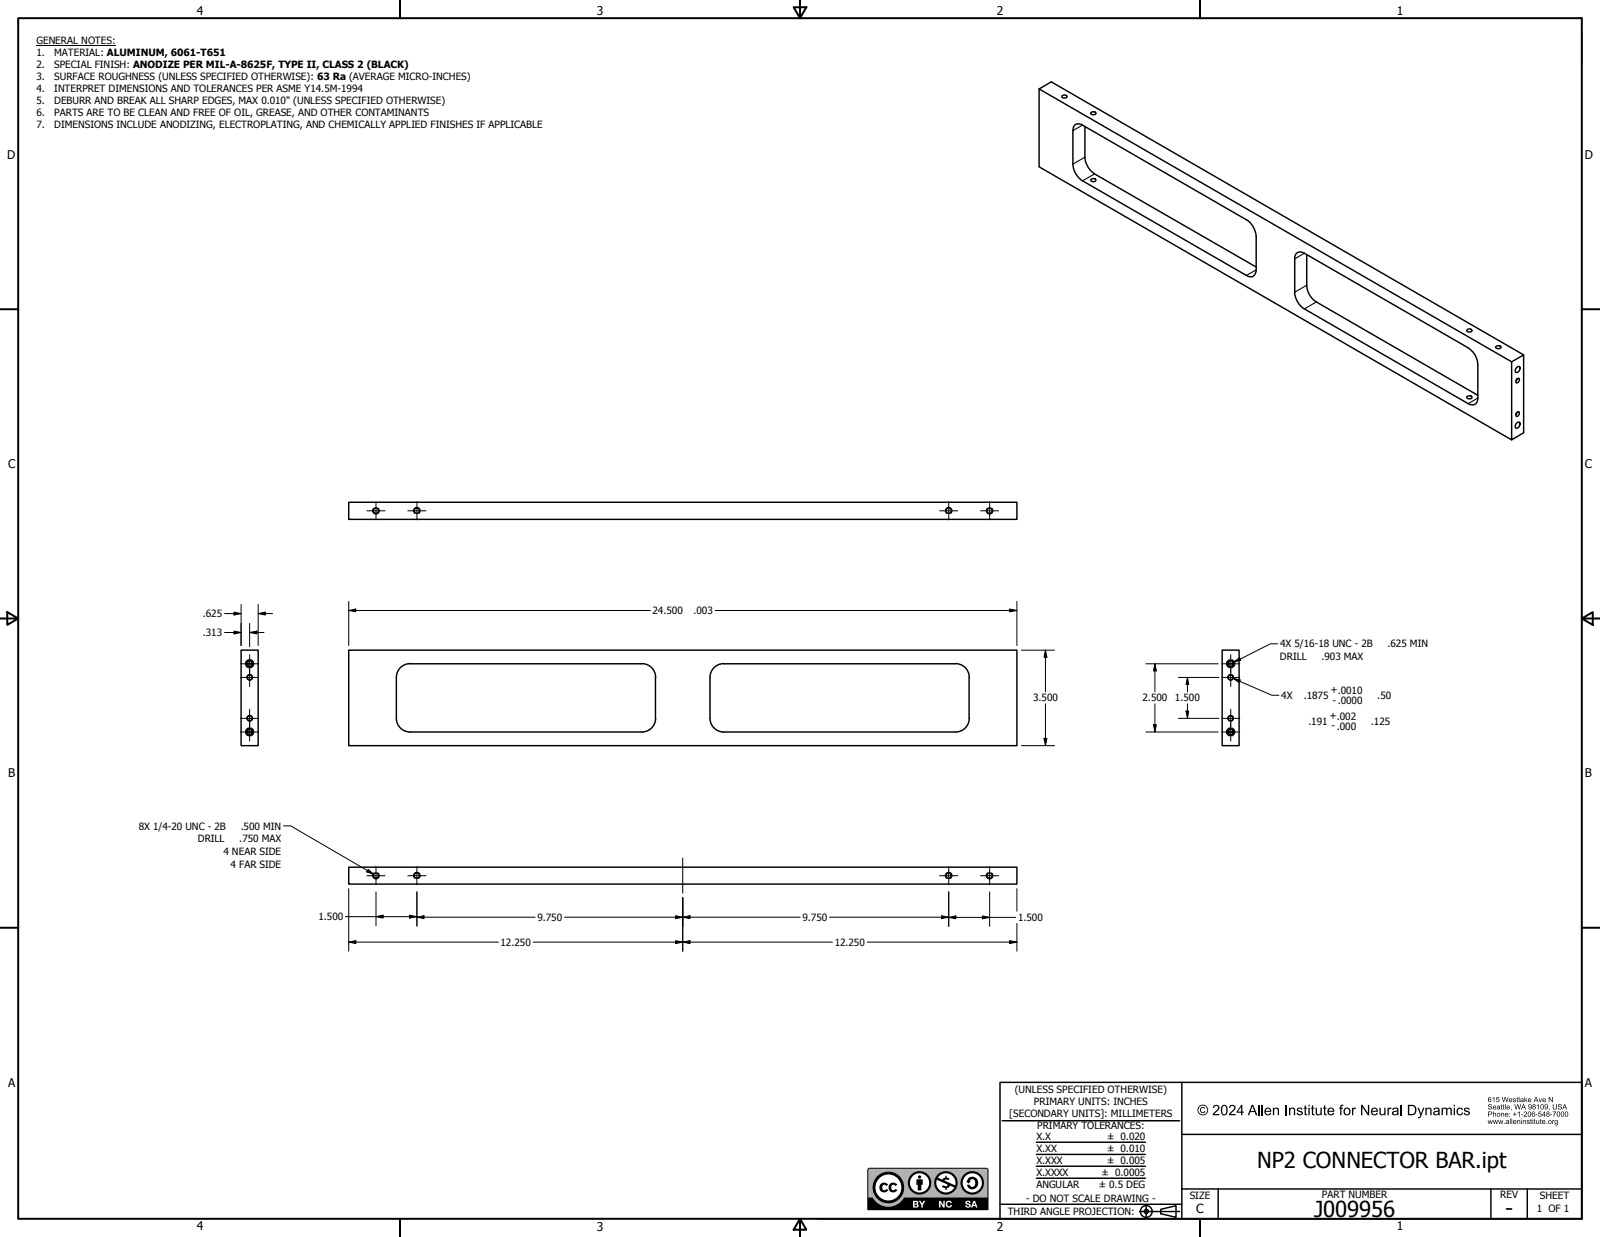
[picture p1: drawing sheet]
<svg xmlns="http://www.w3.org/2000/svg" width="559mm" height="432mm" viewBox="0 0 559 432" stroke-linecap="round" stroke-linejoin="round" font-family="sans-serif">
<!-- layer: Layer 1 -->
<g fill="none" stroke="#000" stroke-width=".51">
<path d="M362.9 31.1l165 95.2M370.9 33.5a.94 .94 0 0 1 1-.4 .94 .94 0 0 1 .7 .8 .94 .94 0 0 1-1 .4 .94 .94 0 0 1-.7-.8zM381 39.3a.97 .97 0 0 1 1-.3 .97 .97 0 0 1 .7 .8 .97 .97 0 0 1-1 .3 .97 .97 0 0 1-.7-.8zM375.5 43.6l.9-.4 1.1 .2 57.8 33.3a7.3 7.3 0 0 1 3.4 5.9v11.6a2.08 2.08 0 0 1-1 2.2 2.08 2.08 0 0 1-2.4-.3l-57.2-33a7.5 7.5 0 0 1-3.4-5.8v-11.7l.2-1.2zM378.9 44.1v10.8a7.9 7.9 0 0 0 3.4 5.8l56.4 32.5M381 62.7a.94 .94 0 0 1 1-.4 .94 .94 0 0 1 .7 .8 .94 .94 0 0 1-1 .4 .94 .94 0 0 1-.7-.8zM452.9 88.3l.5-.2a2.3 2.3 0 0 1 2.1 .3l57.3 33a7.5 7.5 0 0 1 3.3 5.9v11.6a2.06 2.06 0 0 1-1 2.2 2.06 2.06 0 0 1-2.3-.2l-57.3-33.1a7.5 7.5 0 0 1-3.3-5.8v-12.3zM456.4 88.9v10.7a7.2 7.2 0 0 0 3.3 5.8l56.4 32.6M512.3 115.2a.93 .93 0 0 1 1-.4 .93 .93 0 0 1 .7 .8 .94 .94 0 0 1-1 .4 .94 .94 0 0 1-.7-.8zM512.3 138.5a.93 .93 0 0 1 1-.4 .93 .93 0 0 1 .7 .8 .94 .94 0 0 1-1 .4 .94 .94 0 0 1-.7-.8zM522.4 121a1.01 1.01 0 0 1 1-.4 1.01 1.01 0 0 1 .8 .8 1.01 1.01 0 0 1-1 .4 1.01 1.01 0 0 1-.8-.8zM529.8 132.3l-.3 .6z"/>
<path d="M529.8 132.3l.5-.3a.85 .85 0 0 1 .2 1.1 .85 .85 0 0 1-1 .4zM529.9 128.1l.6-.2a1.28 1.28 0 0 1 .1 1.4 1.28 1.28 0 0 1-1.2 .7l-.2-.9zM532.1 123.9l-4.2 2.4v27.2l4.2-2.4v-27.2l-164.9-95.3-4.3 2.5v27.1l165 95.3M529.8 144l-.3 .6zM529.8 144l.5-.3a.85 .85 0 0 1 .2 1.1 .85 .85 0 0 1-1 .4zM529.9 147.5l.6-.2a1.28 1.28 0 0 1 .1 1.4 1.28 1.28 0 0 1-1.2 .7l-.2-.9zM121.8 175.3h233.4v6h-233.4zM84.2 226.9h6v33.4h-6zM86.3 231.7h1.8M87.1 230.5a1.49 1.49 0 0 0 0 2.4M87.3 230.5a1.49 1.49 0 0 1 0 2.4M121.8 226.9h233.4v33.4h-233.4z"/>
<path d="M143.2 231.7h81M143.2 231.6a4.8 4.8 0 0 0-4.8 4.8v14.4a4.8 4.8 0 0 0 4.8 4.7h81M224.2 231.6a4.8 4.8 0 0 1 4.8 4.8M228.9 236.5v14.3M252.7 231.7h81M252.8 231.6a4.8 4.8 0 0 0-4.8 4.9v14.2a4.8 4.8 0 0 0 4.7 4.8h81a4.8 4.8 0 0 0 4.8-4.8M333.7 231.6a4.8 4.8 0 0 1 4.8 4.8M338.5 236.5v14.3M426.8 226.9h6v33.4h-6zM428.9 231.7h1.8M429.6 230.5a1.61 1.61 0 0 0 0 2.4M430 230.5a1.49 1.49 0 0 1 0 2.4"/>
<path d="M86.3 255.5h1.8M87.1 254.3a1.49 1.49 0 0 0 0 2.4M87.3 254.3a1.49 1.49 0 0 1 0 2.4M229 250.7a4.8 4.8 0 0 1-4.8 4.8M428.9 255.5h1.8M429.6 254.3a1.61 1.61 0 0 0 0 2.4M430 254.3a1.49 1.49 0 0 1 0 2.4M121.8 302.7h233.4v5.9h-233.4zM412.7 377.8v47.6M350 391.2h62M361.9 398.7h38.1M412.7 396h139.7"/>
<path d="M361.9 403h38.1M361.9 411.3h38.1M361.9 407.1h38.1M412.7 415h139.7M425.4 415v10.4M520.7 415v10.4M533.4 415v10.4M285.7 425.4h266.7v-47.6h-203.2v47.6M349.2 420.4h63.5M398 422.9h14M400.3 420.6v4.6M405.4 422.1l5.3-1.2v4l-5.3-1.2z"/>
<circle cx="131.3" cy="178.3" r=".92"/>
<circle cx="145.6" cy="178.3" r=".92"/>
<circle cx="331.3" cy="178.3" r=".92"/>
<circle cx="345.6" cy="178.3" r=".92"/>
<circle cx="87.2" cy="236.4" r=".92"/>
<circle cx="87.2" cy="231.7" r="1.17"/>
<circle cx="429.8" cy="231.7" r="1.17"/>
<circle cx="429.8" cy="236.4" r=".92"/>
<circle cx="87.2" cy="250.7" r=".92"/>
<circle cx="87.2" cy="255.5" r="1.17"/>
<circle cx="429.8" cy="255.5" r="1.17"/>
<circle cx="429.8" cy="250.7" r=".92"/>
<circle cx="131.3" cy="305.7" r=".92"/>
<circle cx="145.6" cy="305.7" r=".92"/>
<circle cx="331.3" cy="305.7" r=".92"/>
<circle cx="345.6" cy="305.7" r=".92"/>
<circle cx="400.3" cy="422.9" r="2.06"/>
<circle cx="400.3" cy="422.9" r=".73"/>
</g>
<g fill="none" stroke="#000" stroke-width=".35">
<path d="M12.7 15.9h27.7M552.4 11.5v10.3M128.1 178.3h6.4M130.6 177.4a1.16 1.16 0 0 0-.1 1.7 1.16 1.16 0 0 0 1.7 0 1.16 1.16 0 0 0-.2-1.7M131.3 175.1v6.4M142.4 178.3h6.4M144.9 179.3a1.19 1.19 0 0 1-.2-1.8 1.19 1.19 0 0 1 1.8 0 1.19 1.19 0 0 1-.2 1.8M145.6 175.1v6.4M328.2 178.3h6.3M330.6 179.3a1.19 1.19 0 0 1-.1-1.8 1.19 1.19 0 0 1 1.7 0 1.19 1.19 0 0 1-.2 1.8M331.3 175.1v6.4M342.5 178.3h6.3"/>
<path d="M344.9 177.4a1.16 1.16 0 0 0-.1 1.7 1.16 1.16 0 0 0 1.7 0 1.16 1.16 0 0 0-.2-1.7M345.6 175.1v6.4M78.4 214.2h5.8M81.7 213.7l2.5 .5-2.5 .5zM84.2 211v14.4M87.2 217.6v8.1M90.2 214.2l2.4-.5v1zM90.2 214.2h5M90.2 211v14.4M121.8 209.9v15.5M121.8 213.1l2.5-.5v1zM121.8 213.1h105.3"/>
<path d="M249.8 213.1h105.4M352.6 212.6l2.6 .5-2.6 .5zM355.2 209.9v15.5M78.4 220.8h5.8M81.7 220.3l2.5 .5-2.5 .5zM84 231.7h6.4M84 236.5h6.4M86.7 230.3a1.51 1.51 0 0 0-1 1.4 1.51 1.51 0 0 0 1 1.4M87.2 220.8l2.5-.5v1zM87.2 220.8h5M87.2 228.5v6.4M87.2 233.3v6.3"/>
<path d="M87.6 230.3a1.49 1.49 0 0 1 1.1 1.4 1.49 1.49 0 0 1-1.1 1.4M356.7 226.9h11.6M365.1 226.9l.5 2.5h-1zM365.1 226.9v14.6M400.2 231.7h25.2M403.4 231.7v9.8M403.4 231.7l.5 2.5h-1.1zM411.5 236.5h14.2M414.7 236.5v5M414.7 236.5l.5 2.5h-1zM426.7 236.5h6.3M426.7 231.7h6.3"/>
<path d="M429.3 230.3a1.51 1.51 0 0 0-1 1.4 1.51 1.51 0 0 0 1 1.4M429.8 233.3v6.3M429.8 228.5v6.4M430.3 230.3a1.51 1.51 0 0 1 1 1.4 1.51 1.51 0 0 1-1 1.4M430.7 236.8l13.5 5.9h2.5M430.7 236.8l2.4 .6-.3 .9zM430.8 231.1l2.1-1.5 .4 .9zM446.3 224.7h-2.6l-12.9 6.4M84 255.5h6.4M84 250.8h6.4M86.7 254.1a1.51 1.51 0 0 0-1 1.4 1.51 1.51 0 0 0 1 1.4M87.2 252.3v6.4"/>
<path d="M87.2 247.6v6.3M87.6 254.1a1.49 1.49 0 0 1 1.1 1.4 1.49 1.49 0 0 1-1.1 1.4M364.6 257.7h1l-.5 2.6zM365.1 245.7v14.6M400.2 255.5h25.2M402.8 253h1.1l-.5 2.5zM403.4 245.7v9.8M411.5 250.8h14.2M414.2 248.2h1l-.5 2.6zM414.7 245.7v5.1M426.7 250.8h6.3M426.7 255.5h6.3"/>
<path d="M429.3 254.1a1.51 1.51 0 0 0-1 1.4 1.51 1.51 0 0 0 1 1.4M429.8 247.6v6.3M429.8 252.3v6.4M430.3 254.1a1.51 1.51 0 0 1 1 1.4 1.51 1.51 0 0 1-1 1.4M356.7 260.3h11.6M99.1 288.3h2.4l29 16.9M238.4 299.5v12.3M120.6 320h25M121.8 310.2v21.8M128.1 305.7h6.4M128.6 303.5l1.9 1.7-2.4-.8zM131.3 302.5v6.4"/>
<path d="M131.3 311.3v11.9M131.3 320l2.5-.5v1zM132 304.7a1.19 1.19 0 0 1 .2 1.7 1.19 1.19 0 0 1-1.8 0 1.19 1.19 0 0 1 .2-1.7M142.4 305.7h6.4M143.1 319.5l2.5 .5-2.5 .5zM144.9 306.6a1.19 1.19 0 0 1-.2-1.7 1.19 1.19 0 0 1 1.8 0 1.19 1.19 0 0 1-.2 1.7M145.6 302.5v6.4M145.6 311.3v12M236 319.7l2.4 .5-2.4 .5zM238.4 313.4v18.6M328.2 305.7h6.3M328.8 319.7l2.5 .5-2.5 .5z"/>
<path d="M330.6 306.6a1.19 1.19 0 0 1-.1-1.7 1.19 1.19 0 0 1 1.7 0 1.19 1.19 0 0 1-.2 1.7M331.3 302.5v6.4M331.3 311.3v12.1M342.5 305.7h6.3M343.1 319.7l2.5 .5-2.5 .5zM345.6 302.5v6.4M345.6 311.3v12.1M346.3 304.7a1.19 1.19 0 0 1 .2 1.7 1.19 1.19 0 0 1-1.8 0 1.19 1.19 0 0 1 .2-1.7M355.2 310.2v7.9M121.8 328.9l2.5-.5v1zM121.8 328.9h52.3M145.6 320.2l2.5-.5v1z"/>
<path d="M145.6 320.2h41.3M186.2 328.9h104.5M197.2 320.2h82.3M236 328.4l2.4 .5-2.4 .5zM238.4 328.9l2.6-.5v1zM238.4 320.2l2.6-.5v1zM289.8 320.2h41.5M302.9 328.9h52.3M331.3 320.2l2.5-.5v1zM331.3 320.2h23.4M352.6 328.4l2.6 .5-2.6 .5zM355.2 322.3v9.7"/>
</g>
<path d="M378.1 43.7l-3.4 1.9M378.9 54.9l-4.2 2.4M382.3 60.7l-4.2 2.4M438.7 94.2l-3.4 1.9M455.5 88.4l-3.3 2M456.4 99.6l-4.2 2.4M459.7 105.4l-4.2 2.4M516.1 138.9l-3.3 2" fill="none" stroke="#000" stroke-width=".38"/>
<g fill="none" stroke="#000" stroke-width=".7">
<path d="M139.7 0v6.3M279.4 0v6.3M419.1 0v6.3M6.4 6.3h546v419.1h-546zM277.2 2.5h4.4l-2.2 3.8zM0 107.9h6.3M552.4 107.9h6.4M0 215.9h6.3M2.5 213.7l3.8 2.2-3.8 2.2zM552.4 215.9h6.4M552.5 215.9l3.8-2.2v4.4zM0 323.8h6.3"/>
<path d="M552.4 323.8h6.4M139.7 425.4v6.4M279.4 425.4v6.4M279.4 425.4l2.2 3.9h-4.4zM419.1 425.4v6.4"/>
</g>
<g fill="#000">
<path d="M81.7 213.7l2.5 .5-2.5 .5z" fill-rule="evenodd"/>
<path d="M90.2 214.2l2.4-.5v1z" fill-rule="evenodd"/>
<path d="M121.8 213.1l2.5-.5v1z" fill-rule="evenodd"/>
<path d="M352.6 212.6l2.6 .5-2.6 .5z" fill-rule="evenodd"/>
<path d="M81.7 220.3l2.5 .5-2.5 .5z" fill-rule="evenodd"/>
<path d="M87.2 220.8l2.5-.5v1z" fill-rule="evenodd"/>
<path d="M365.1 226.9l.5 2.5h-1z" fill-rule="evenodd"/>
<path d="M403.4 231.7l.5 2.5h-1.1z" fill-rule="evenodd"/>
<path d="M414.7 236.5l.5 2.5h-1z" fill-rule="evenodd"/>
<path d="M430.8 231.1l2.1-1.5 .4 .9z" fill-rule="evenodd"/>
<path d="M430.7 236.8l2.4 .6-.3 .9z" fill-rule="evenodd"/>
<path d="M364.6 257.7h1l-.5 2.6z" fill-rule="evenodd"/>
<path d="M402.8 253h1.1l-.5 2.5z" fill-rule="evenodd"/>
<path d="M414.2 248.2h1l-.5 2.6z" fill-rule="evenodd"/>
<path d="M128.6 303.5l1.9 1.7-2.4-.8z" fill-rule="evenodd"/>
<path d="M131.3 320l2.5-.5v1z" fill-rule="evenodd"/>
<path d="M145.6 320.2l2.5-.5v1z" fill-rule="evenodd"/>
<path d="M238.4 320.2l2.6-.5v1z" fill-rule="evenodd"/>
<path d="M331.3 320.2l2.5-.5v1z" fill-rule="evenodd"/>
<path d="M121.8 328.9l2.5-.5v1z" fill-rule="evenodd"/>
<path d="M143.1 319.5l2.5 .5-2.5 .5z" fill-rule="evenodd"/>
<path d="M236 328.4l2.4 .5-2.4 .5z" fill-rule="evenodd"/>
<path d="M236 319.7l2.4 .5-2.4 .5z" fill-rule="evenodd"/>
<path d="M238.4 328.9l2.6-.5v1z" fill-rule="evenodd"/>
<path d="M328.8 319.7l2.5 .5-2.5 .5z" fill-rule="evenodd"/>
<path d="M343.1 319.7l2.5 .5-2.5 .5z" fill-rule="evenodd"/>
<path d="M352.6 328.4l2.6 .5-2.6 .5z" fill-rule="evenodd"/>
</g>
<g fill="#000">
<path d="M423.9 385.9a1.19 1.19 0 0 1 1.9 .3 1.19 1.19 0 0 1-.7 1.7l-1 1h1.8v.4h-2.4l.2-.6 1-1a.91 .91 0 0 0 .7-.7 .91 .91 0 0 0-.5-1l-.7 .2-.2 .6-.4-.1zM429.6 385.9a1.19 1.19 0 0 1 1.8 .3 1.19 1.19 0 0 1-.6 1.7l-1 1h1.7v.4h-2.4l.3-.6 .9-1a.91 .91 0 0 0 .7-.7 .91 .91 0 0 0-.4-1l-.7 .2-.2 .6-.5-.1zM444.6 386.7h.4v.3a.94 .94 0 0 1 1.1-.4 .94 .94 0 0 1 .6 1.1v1.6h-.5v-1.6a.65 .65 0 0 0-.7-.7 .65 .65 0 0 0-.5 .9v1.4h-.4zM448.9 385.7h.5v3.6h-.5zM450.2 386.7h.4v.3a.94 .94 0 0 1 1.1-.4 .94 .94 0 0 1 .6 1.1v1.6h-.4v-1.6a.65 .65 0 0 0-.7-.7 .65 .65 0 0 0-.6 .9v1.4h-.4zM453.1 386.9l.6-.3a.99 .99 0 0 1 1.2 .7l-.4 .1a.52 .52 0 0 0-.6-.5 .52 .52 0 0 0-.4 .6l.2 .1a.98 .98 0 0 1 1 .3 .98 .98 0 0 1 .2 1l-.2 .3a1.19 1.19 0 0 1-1.9-.7l.5-.1a.58 .58 0 0 0 .6 .6 .58 .58 0 0 0 .5-.7l-.2-.1a.94 .94 0 0 1-1-.3 .94 .94 0 0 1-.1-1zM455.6 386l.5-.2v.9h.4v.3h-.4v1.6l.5 .7a.66 .66 0 0 1-.7-.1 .66 .66 0 0 1-.3-.7v-1.5h-.3v-.3h.3zM458.2 386l.4-.2v.9h.5v.3h-.5v1.6l.5 .7a.66 .66 0 0 1-.7-.1 .66 .66 0 0 1-.2-.7v-1.5h-.4v-.3h.4zM459.5 386.7h.4v1.4a.66 .66 0 0 0 .7 .9 .66 .66 0 0 0 .6-.9v-1.4h.4v2.6h-.4v-.4a.94 .94 0 0 1-1.1 .4 .94 .94 0 0 1-.6-1zM462.4 386l.4-.2v.9h.5v.3h-.5v1.6l.6 .7a.66 .66 0 0 1-.8-.1 .66 .66 0 0 1-.2-.7v-1.5h-.3v-.3h.3zM468.2 385.8l1-.1-.1 .3-.6 .2v.5h.5v.3h-.5v2.3h-.4v-2.3h-.4v-.3h.4zM472.2 386.7h.4v.4a.64 .64 0 0 1 1-.3l-.1 .4a.59 .59 0 0 0-.7 0 .59 .59 0 0 0-.2 .7v1.4h-.4z"/>
<path d="M475.3 385.7h.5l1.9 2.8v-2.8h.5v3.6h-.5l-1.9-2.9v2.9h-.5zM481.8 386.7h.4v1.4a.66 .66 0 0 0 .7 .9 .66 .66 0 0 0 .5-.9v-1.4h.5v2.6h-.4v-.4a.94 .94 0 0 1-1.1 .4 .94 .94 0 0 1-.6-1zM484.6 386.7h.4v.4a.64 .64 0 0 1 1-.3l-.1 .4a.59 .59 0 0 0-.7 0 .59 .59 0 0 0-.2 .7v1.4h-.4zM495.1 386.7h.4l.8 2.1 .7-2.1h.5l-1 2.6a.97 .97 0 0 1-1.2 1l-.1-.4h.5l.3-.6zM497.8 386.7h.4v.3a.94 .94 0 0 1 1.2-.4 .94 .94 0 0 1 .6 1.1v1.6h-.5v-1.6a.65 .65 0 0 0-.7-.7 .65 .65 0 0 0-.5 .9v1.4h-.5zM503.5 386.7h.4v.3l1-.4a.67 .67 0 0 0 1.1 0l.7 .1 .3 .3v2.3h-.4v-1.7a.58 .58 0 0 0-.6-.6 .58 .58 0 0 0-.5 .8v1.5h-.5v-1.7a.6 .6 0 0 0-.7-.6 .6 .6 0 0 0-.4 .9v1.4h-.4zM509.1 386.9a1.12 1.12 0 0 1 1.8 .5l-.4 .1a.72 .72 0 0 0-.9-.5 .72 .72 0 0 0-.4 1 .73 .73 0 0 0 .4 1 .73 .73 0 0 0 1-.7l.4 .1a1.25 1.25 0 0 1-1.8 .8 1.25 1.25 0 0 1-.4-2zM511.4 386.9l.6-.3a.99 .99 0 0 1 1.3 .7l-.5 .1a.52 .52 0 0 0-.5-.5 .52 .52 0 0 0-.5 .6l.3 .1a.98 .98 0 0 1 1 .3 .98 .98 0 0 1 .1 1l-.2 .3a1.19 1.19 0 0 1-1.8-.7l.4-.1a.58 .58 0 0 0 .7 .6 .58 .58 0 0 0 .5-.7l-.3-.1a.94 .94 0 0 1-1-.3 .94 .94 0 0 1-.1-1z"/>
<path d="M419.4 386.6l.2-.1a.94 .94 0 0 1 1.3 .5l-.2 .1a.66 .66 0 0 0-1-.1 .66 .66 0 0 0 0 1 .66 .66 0 0 0 1-.2l.3 .1a1.03 1.03 0 0 1-1.6 .4 1.03 1.03 0 0 1 0-1.7zM418.5 387.5a1.56 1.56 0 0 0 3.1 0 1.56 1.56 0 0 0-3.1 0zM418.2 387.5a1.87 1.87 0 0 1 3.7 0 1.87 1.87 0 0 1-3.7 0z"/>
<path d="M427.2 386.1l-.2 .4a1.83 1.83 0 0 0 .6 2.5 1.88 1.88 0 0 0 0-3zM426.9 385.9a1.29 1.29 0 0 1 1.5 .1 1.29 1.29 0 0 1 .3 1.5 1.3 1.3 0 0 1-1.1 1.9 1.3 1.3 0 0 1-1.2-1.9l.1-1z"/>
<path d="M433.5 386.4l-1.2 1.6h1.2zM433.5 385.7h.4v2.3h.5v.4h-.5v.9h-.4v-.9h-1.6v-.4z"/>
<path d="M437.4 386.1l-.6 1.7h1.2zM437.2 385.7h.5l1.5 3.6h-.6l-.4-1.1h-1.5l-.4 1.1h-.5z"/>
<path d="M442.3 387.2l-.2 .5h1.4a.73 .73 0 0 0-.4-.7 .73 .73 0 0 0-.8 .2zM441.9 387a1.23 1.23 0 0 1 1.5-.3 1.23 1.23 0 0 1 .6 1.4h-2a.77 .77 0 0 0 .6 .9 .77 .77 0 0 0 .9-.5h.5a1.33 1.33 0 0 1-2 .6 1.33 1.33 0 0 1-.1-2.1z"/>
<path d="M457 386.7h.4v2.6h-.4zM457 385.7h.4v.5h-.4z"/>
<path d="M464.3 387.2l-.2 .5h1.4a.73 .73 0 0 0-.4-.7 .73 .73 0 0 0-.8 .2zM463.9 387a1.23 1.23 0 0 1 1.5-.3 1.23 1.23 0 0 1 .6 1.4h-2a.77 .77 0 0 0 .6 .9 .77 .77 0 0 0 .9-.5h.5a1.33 1.33 0 0 1-2 .6 1.33 1.33 0 0 1-.1-2.1z"/>
<path d="M469.9 387.2a.94 .94 0 0 0-.2 1.3 .94 .94 0 0 0 1.3 .2 .94 .94 0 0 0 .2-1.3 .94 .94 0 0 0-1.3-.2zM469.6 386.9a1.3 1.3 0 0 1 2 .3 1.3 1.3 0 0 1-.6 1.9 1.3 1.3 0 0 1-1.8-.8l.1-1z"/>
<path d="M479.5 387.2l-.2 .5h1.5a.73 .73 0 0 0-.5-.7 .73 .73 0 0 0-.8 .2zM479.1 387a1.23 1.23 0 0 1 1.5-.3 1.23 1.23 0 0 1 .6 1.4h-1.9a.77 .77 0 0 0 .5 .9 .77 .77 0 0 0 1-.5h.4a1.33 1.33 0 0 1-2 .6 1.33 1.33 0 0 1-.1-2.1z"/>
<path d="M486.7 388.3a.64 .64 0 0 0 .8 .8 .64 .64 0 0 0 .5-1zM486.5 386.9l.7-.3a.9 .9 0 0 1 1.2 1l.2 1.7h-.5l-.1-.3a.9 .9 0 0 1-1.4 .3 .9 .9 0 0 1 0-1.4l1.2-.2a.57 .57 0 0 0-.3-.8 .57 .57 0 0 0-.8 .4l-.5 .1z"/>
<path d="M492.2 386.1v2.8h.8a1.39 1.39 0 0 0 1.2-1.4 1.39 1.39 0 0 0-1.3-1.4zM491.7 385.7h1.2a1.82 1.82 0 0 1 1.8 1.8 1.82 1.82 0 0 1-1.7 1.8h-1.3z"/>
<path d="M501.1 388.3a.64 .64 0 0 0 .7 .8 .64 .64 0 0 0 .5-1zM500.9 386.9l.7-.3a.9 .9 0 0 1 1.2 1l.1 1.7h-.4l-.1-.3a.9 .9 0 0 1-1.4 .3 .9 .9 0 0 1 0-1.4l1.1-.2a.57 .57 0 0 0-.3-.8 .57 .57 0 0 0-.7 .4l-.5 .1z"/>
<path d="M507.7 386.7h.5v2.6h-.5zM507.7 385.7h.5v.5h-.5z"/>
<path d="M540.9 382.9h.2l1 1.4v-1.4h.2v1.8h-.2l-1-1.4v1.4h-.2zM539 383.7l-.1 .2h.8l-.2-.3zM538.9 383.6a.61 .61 0 0 1 .7-.1 .61 .61 0 0 1 .3 .6h-1a.38 .38 0 0 0 .3 .5 .38 .38 0 0 0 .5-.3h.2a.66 .66 0 0 1-1 .3 .66 .66 0 0 1 0-1zM537.4 383.4h.2l.4 1.1 .3-1.1h.3l-.5 1.3h-.2zM536.4 383.1l-.2 .9h.6zM536.3 382.9h.3l.7 1.8h-.2l-.3-.5h-.7l-.2 .5h-.3zM534 383.7l-.1 .2h.7l-.2-.3zM533.8 383.6a.61 .61 0 0 1 .7-.1 .61 .61 0 0 1 .3 .6h-1a.38 .38 0 0 0 .3 .5 .38 .38 0 0 0 .5-.3h.2a.66 .66 0 0 1-1 .3 .66 .66 0 0 1 0-1zM532.4 382.9h.2v1l.9-.5-.5 .5 .5 .8h-.3l-.4-.6-.2 .6h-.2zM531.2 384.2v.3l.4 .1 .2-.5zM531.1 383.6l.9-.1 .1 1.2-.2-.1a.49 .49 0 0 1-.7 .2 .49 .49 0 0 1-.2-.7 .49 .49 0 0 1 .7-.2l.1-.3-.8 .2zM530.4 382.9h.3v1.8h-.3zM529.8 383.1l.2-.1v.4h.2l-.2 .2v.8l.3 .3-.5-.1zM528.5 383.5l.5-.1 .4 .2h-.6l-.1 .3a.54 .54 0 0 1 .8 .4 .54 .54 0 0 1-.6 .6 .54 .54 0 0 1-.5-.6l.5 .3 .3-.2-.7-.4zM527.3 383.7l-.1 .2h.8l-.2-.3zM527.2 383.6a.61 .61 0 0 1 .7-.1 .61 .61 0 0 1 .3 .6h-1a.38 .38 0 0 0 .3 .5 .38 .38 0 0 0 .5-.3h.2a.66 .66 0 0 1-1 .3 .66 .66 0 0 1 0-1zM524.5 382.9h.3l.3 1.6 .5-1.6h.2l.5 1.6 .3-1.6h.3l-.5 1.8h-.3l-.4-1.6-.4 1.6h-.3zM522.7 382.9h.9v.3h-.7l-.1 .4a.6 .6 0 0 1 .8 .3 .6 .6 0 0 1-.3 .8 .6 .6 0 0 1-.8-.4l.2-.1a.38 .38 0 0 0 .6 .2 .38 .38 0 0 0 0-.6 .38 .38 0 0 0-.6 .1h-.2zM521.3 383.4l.6-.5v1.8h-.2v-1.4l-.4 .3zM519.9 384.2a.4 .4 0 0 0 .8 0 .4 .4 0 0 0-.8 0zM519.9 383.1l.6-.2 .3 .5h-.2a.36 .36 0 0 0-.4-.3 .36 .36 0 0 0-.3 .5v.2a.58 .58 0 0 1 .9 .2 .58 .58 0 0 1-.5 .8 .58 .58 0 0 1-.6-.6z"/>
<path d="M543.1 391.7a.45 .45 0 0 0 .9 0 .45 .45 0 0 0-.9 0zM543 391.2l1.1-.2v1.2a.58 .58 0 0 1-.5 .7 .58 .58 0 0 1-.7-.5l.3 .2a.39 .39 0 0 0 .5 0 .39 .39 0 0 0 .1-.4 .63 .63 0 0 1-.8-.1 .63 .63 0 0 1 0-.9zM542.1 391l.2 .2 .6-.1-.5 .3v.9h-.3zM540.9 391.7a.45 .45 0 0 0 .9 0 .45 .45 0 0 0-.9 0zM540.6 391.7a.7 .7 0 0 1 1.4 0 .7 .7 0 0 1-1.4 0zM540.1 392.1h.2v.2h-.2zM538.9 391.3l-.1 .3h.7l-.2-.4zM538.7 391.2a.61 .61 0 0 1 .7-.1 .61 .61 0 0 1 .4 .6h-1a.38 .38 0 0 0 .3 .5 .38 .38 0 0 0 .4-.3h.2a.66 .66 0 0 1-1 .3 .66 .66 0 0 1 0-1zM538 390.7l.2-.1v.4h.2l-.2 .2v.8l.2 .3-.4-.1zM536.5 391h.2v1l.3 .2 .3-.2v-1h.3v1.3l-1-.1zM535.8 390.7l.3-.1v.4h.2l-.2 .2v.8l.2 .3-.4-.1zM535.2 391h.3v1.3h-.3zM535.2 390.5l.3 .3zM534.6 390.7l.2-.1v.4h.2l-.2 .2v.8l.2 .3-.4-.1zM533.3 391.1l.5-.1 .4 .2h-.6l-.1 .3a.54 .54 0 0 1 .7 .4 .54 .54 0 0 1-.5 .6 .54 .54 0 0 1-.5-.6l.5 .3 .3-.2-.7-.4zM531.9 391l.9 .1 .1 1.2h-.2v-1l-.3-.1-.3 .2v.9h-.2zM531.3 391h.2v1.3h-.2zM531.3 390.5l.2 .3zM529.9 391l1 .1v1.2h-.2v-1l-.3-.1-.3 .2v.9h-.2zM528.8 391.3l-.2 .3h.8l-.2-.4zM528.6 391.2a.61 .61 0 0 1 .7-.1 .61 .61 0 0 1 .3 .6h-1a.38 .38 0 0 0 .3 .5 .38 .38 0 0 0 .5-.3h.2a.66 .66 0 0 1-1 .3 .66 .66 0 0 1 0-1zM527.9 390.5h.2v1.8h-.2zM527.3 390.5h.3v1.8h-.3zM526.2 391.8v.3l.3 .1 .3-.5zM526 391.2l.9-.1 .2 1.2-.3-.1a.49 .49 0 0 1-.7 .2 .49 .49 0 0 1-.2-.7 .49 .49 0 0 1 .7-.2l.1-.2-.8 .1zM525.3 392.1h.2v.2h-.2zM523.2 391h.3l.3 1.1 .2-1.1h.3l.2 1 .3-1h.2l-.4 1.3h-.2l-.3-1-.2 1h-.3zM521.4 391h.2l.3 1.1 .3-1.1h.2l.3 1 .3-1h.2l-.4 1.3h-.2l-.3-1-.3 1h-.2zM519.6 391h.2l.3 1.1 .3-1.1h.2l.3 1 .3-1h.2l-.4 1.3h-.3l-.2-1-.3 1h-.2z"/>
<path d="M546.5 385.6l-.3 .9h.6zM546.3 385.5h.3l.7 1.8h-.2l-.3-.6h-.7l-.2 .6h-.3zM544.3 385.6a.72 .72 0 0 1 1.1 .4h-.2a.4 .4 0 0 0-.4-.4 .4 .4 0 0 0-.4 .5h.2a.69 .69 0 0 1 .8 .4 .69 .69 0 0 1-.4 .9 .69 .69 0 0 1-.8-.4l-.1-.3h.2a.44 .44 0 0 0 .5 .5 .44 .44 0 0 0 .3-.7h-.2a.58 .58 0 0 1-.6-.2 .58 .58 0 0 1 0-.7zM542.3 385.5h.3v1a.49 .49 0 0 0 .4 .6 .49 .49 0 0 0 .5-.6v-1h.2v1a.72 .72 0 0 1-.7 .8 .72 .72 0 0 1-.7-.8zM540.9 387h.3l-.2 .6zM539.6 386a.39 .39 0 0 0 .7 0 .39 .39 0 0 0-.7 0zM539.6 385.6a.82 .82 0 0 1 1 .8 .82 .82 0 0 1-1 .8l-.2-.4 .7 .3 .3-.7a.57 .57 0 0 1-.9 .1 .57 .57 0 0 1 .1-.9zM538.3 385.8a.84 .84 0 0 0 .4 1.3l.1-.1a.84 .84 0 0 0-.4-1.3zM538.3 385.5a.84 .84 0 0 1 .9 .9 .84 .84 0 0 1-.9 .8l-.3-.8zM536.8 385.9l.6-.5v1.9h-.2v-1.5l-.4 .3zM535.5 385.9a.3 .3 0 0 0 .6 0 .3 .3 0 0 0-.6 0zM535.4 386.7a.37 .37 0 0 0 .7 0 .37 .37 0 0 0-.7 0zM535.4 385.6a.49 .49 0 0 1 .7-.1 .49 .49 0 0 1-.1 .8 .54 .54 0 0 1 .2 .8 .54 .54 0 0 1-.8 0 .54 .54 0 0 1 .1-.8l-.2-.3zM533.9 386a.4 .4 0 0 0 .8 0 .4 .4 0 0 0-.8 0zM533.9 385.6a.82 .82 0 0 1 1.1 .8 .82 .82 0 0 1-1 .8l-.2-.4 .7 .3 .2-.7a.57 .57 0 0 1-.8 .1 .57 .57 0 0 1 0-.9zM532.1 385.6l-.3 .9h.6zM532 385.5h.2l.8 1.8h-.3l-.2-.6h-.8l-.2 .6h-.2zM528.9 385.5h.2l.4 1.5 .4-1.5h.3l.4 1.5 .4-1.5h.2l-.5 1.8h-.2l-.4-1.6-.5 1.6h-.2zM527.7 387h.2l-.2 .6zM526.5 386.2l-.1 .3h.7l-.2-.4zM526.3 386.1a.61 .61 0 0 1 .7-.1 .61 .61 0 0 1 .4 .7h-1a.38 .38 0 0 0 .3 .4 .38 .38 0 0 0 .4-.3l.2 .1a.66 .66 0 0 1-1 .3 .66 .66 0 0 1 0-1.1zM525.6 385.5h.3v1.8h-.3zM525 385.6l.2-.1v.5h.2l-.2 .1v.8l.3 .4-.5-.2zM524.3 385.6l.2-.1v.5h.2l-.2 .1v.8l.3 .4-.5-.2zM523.1 386.8v.3h.3l.3-.5zM522.9 386.1h.9l.2 1.2-.3-.2a.49 .49 0 0 1-.7 .2 .49 .49 0 0 1-.2-.7 .49 .49 0 0 1 .7-.1l.1-.3-.8 .1zM521.7 386.2l-.1 .3h.7l-.2-.4zM521.5 386.1a.61 .61 0 0 1 .8-.1 .61 .61 0 0 1 .3 .7h-1a.38 .38 0 0 0 .3 .4 .38 .38 0 0 0 .4-.3l.3 .1a.66 .66 0 0 1-1.1 .3 .66 .66 0 0 1 0-1.1zM519.9 385.6a.72 .72 0 0 1 1.2 .4h-.3a.4 .4 0 0 0-.4-.4 .4 .4 0 0 0-.3 .5h.1a.69 .69 0 0 1 .9 .4 .69 .69 0 0 1-.4 .9 .69 .69 0 0 1-.9-.4l-.1-.3h.2a.44 .44 0 0 0 .5 .5 .44 .44 0 0 0 .3-.7h-.1a.58 .58 0 0 1-.7-.2 .58 .58 0 0 1 0-.7z"/>
<path d="M546.9 388.3a.84 .84 0 0 0 .3 1.3l.2-.1a.84 .84 0 0 0-.4-1.3zM546.8 388.1a.84 .84 0 0 1 .9 .8 .84 .84 0 0 1-.9 .8l-.3-.8zM545.4 388.3a.84 .84 0 0 0 .4 1.3l.2-.1a.84 .84 0 0 0-.4-1.3zM545.4 388.1a.84 .84 0 0 1 .9 .8 .84 .84 0 0 1-.9 .8l-.3-.8zM544 388.3a.84 .84 0 0 0 .4 1.3l.1-.1a.84 .84 0 0 0-.4-1.3zM544 388.1a.84 .84 0 0 1 .9 .8 .84 .84 0 0 1-.9 .8l-.3-.8zM542.3 388h1.2l-.7 1.8h-.2v-.5l.6-1.1h-.9zM541.4 389h.7v.3h-.7zM540.3 388.4a.3 .3 0 0 0 .6 0 .3 .3 0 0 0-.6 0zM540.3 389.3a.37 .37 0 0 0 .7 0 .37 .37 0 0 0-.7 0zM540.2 388.1a.49 .49 0 0 1 .8 0 .49 .49 0 0 1-.1 .7 .54 .54 0 0 1 .1 .8 .54 .54 0 0 1-.8 0 .54 .54 0 0 1 .2-.8l-.3-.2zM539.3 388.3l-.5 .9h.5zM539.4 388h.2v1.2h.2l-.2 .6h-.3v-.4h-.7zM537.4 388h.9v.2h-.7l-.1 .5a.6 .6 0 0 1 .9 .3 .6 .6 0 0 1-.4 .8 .6 .6 0 0 1-.8-.5h.2a.38 .38 0 0 0 .6 .2 .38 .38 0 0 0 .1-.6 .38 .38 0 0 0-.6 .1l-.2-.1zM536.3 389h.7v.3h-.7zM535.2 389.3a.4 .4 0 0 0 .8 0 .4 .4 0 0 0-.8 0zM535.1 388.2l.7-.2 .3 .4h-.2a.36 .36 0 0 0-.4-.2 .36 .36 0 0 0-.3 .4v.3a.58 .58 0 0 1 .9 .2 .58 .58 0 0 1-.5 .8 .58 .58 0 0 1-.6-.7zM533.9 388.3a.84 .84 0 0 0 .4 1.3l.1-.1a.84 .84 0 0 0-.4-1.3zM533.8 388.1a.84 .84 0 0 1 1 .8 .84 .84 0 0 1-1 .8l-.2-.8zM532.3 388.1a.63 .63 0 0 1 1 .3 .63 .63 0 0 1-.5 .8l-.4 .4h.9v.2h-1.2l.5-.7a.47 .47 0 0 0 .5-.4 .47 .47 0 0 0-.5-.5l-.4 .3zM531.3 389h.7v.3h-.7zM530.1 388.4l.6-.4v1.8h-.2v-1.4l-.4 .3zM528.9 388.3h.3v.5h.4v.2h-.4v.5h-.3v-.5h-.5v-.2h.5zM527.1 389.5h.3v.3h-.3zM527.1 388.5h.3v.2h-.3zM525.9 388.7l-.1 .3h.8l-.3-.3zM525.8 388.6a.61 .61 0 0 1 .7-.1 .61 .61 0 0 1 .3 .7h-1a.38 .38 0 0 0 .3 .4 .38 .38 0 0 0 .5-.2h.2a.66 .66 0 0 1-1 .3 .66 .66 0 0 1 0-1.1zM524.2 388.5l1 .1 .1 1.2h-.2v-1l-.3-.1-.3 .2v.9h-.3zM523 389.2a.45 .45 0 0 0 .9 0 .45 .45 0 0 0-.9 0zM522.8 389.1a.66 .66 0 0 1 1.3 0 .66 .66 0 0 1-1.3 0zM521.4 388h.2v.6a.47 .47 0 0 1 .6-.1 .47 .47 0 0 1 .3 .5v.8h-.2v-1l-.3-.2-.3 .2-.1 1h-.2zM520 388.2v.7l.7-.1a.33 .33 0 0 0 .2-.4 .33 .33 0 0 0-.4-.2zM519.8 388h.9a.55 .55 0 0 1 .4 .7 .55 .55 0 0 1-.6 .4h-.5v.7h-.2z"/>
</g>
<path d="M439.7 385.7v3.6M440.8 385.7v3.6M489.3 385.7v3.6" fill="none" stroke="#000" stroke-width=".45"/>
<path d="M303.3 408l.8-.2 40.6 .1 .4 1.1v13.1h-42v-13.2z" fill="#aab2ab"/>
<path d="M303.5 408h40.9l.4 .2 .1 9.8h-29.2a6.3 6.3 0 0 1-10.9 0h-1.5v-9.6zM303.1 407.9l-.2 .5v13.9l.2 .1h41.9l.2-.1v-13.9l-.5-.7-41-.1z" fill="#000"/>
<circle cx="310.3" cy="414.5" r="4.8" fill="#fff"/>
<path d="M310.8 413.3a1.7 1.7 0 0 1 2.6 .3l-.8 .4-.3-.4a.93 .93 0 0 0-1 .9 .93 .93 0 0 0 1 .9l.4-.4 .7 .4a1.7 1.7 0 0 1-2.5 .5 1.7 1.7 0 0 1-.1-2.6zM307.6 413.3a1.7 1.7 0 0 1 2.6 .3l-.7 .4-.4-.4a.93 .93 0 0 0-1 .9 .93 .93 0 0 0 1 .9l.4-.4 .7 .4a1.7 1.7 0 0 1-2.5 .5 1.7 1.7 0 0 1-.1-2.6zM305.8 414.5a4.5 4.5 0 0 0 9 0 4.5 4.5 0 0 0-9 0zM304.7 414.5a5.6 5.6 0 0 1 11.1 0 5.6 5.6 0 0 1-11.1 0z" fill="#000"/>
<circle cx="321.2" cy="413" r="3.8" fill="#fff"/>
<g fill="#000">
<path d="M320.2 411.7l2 .1 .1 1.8h-.5v2h-1.3v-2h-.4z"/>
<circle cx="321.2" cy="410.8" r=".57"/>
</g>
<path d="M317.8 412.9a3.4 3.4 0 0 1 6.7 0 3.4 3.4 0 0 1-6.7 0zM317.1 412.9a4.1 4.1 0 0 0 8.2 0 4.1 4.1 0 0 0-8.2 0z" fill-rule="evenodd" fill="#000"/>
<g fill="#fff">
<path d="M320.9 419.2h.6l.5 .9 .6-.9h.6l-.9 1.4v.9h-.5v-.9z"/>
<path d="M337.3 419.4l.7-.3a.8 .8 0 0 1 1 .8h-.5a.36 .36 0 0 0-.3-.5 .36 .36 0 0 0-.4 .3 .36 .36 0 0 0 .4 .4 .82 .82 0 0 1 .8 1.1 .82 .82 0 0 1-1.3 .3l-.6-.6v-.2h.5a.41 .41 0 0 0 .4 .6 .41 .41 0 0 0 .3-.7l-1-.4z"/>
<path d="M328 419.2h.5l1 1.5v-1.5h.4v2.3h-.5l-.9-1.5-.1 1.5h-.4z"/>
<path d="M330.6 419.5l.8-.4a.95 .95 0 0 1 1 .9h-.4a.69 .69 0 0 0-1-.1 .69 .69 0 0 0-.1 1 .69 .69 0 0 0 1-.1l.1-.2h.5a1.15 1.15 0 0 1-1.8 .7 1.15 1.15 0 0 1-.1-1.8z"/>
<path d="M319.4 420.5v.6l.9-.1-.1-.4zM319.4 419.6v.5l.8-.1-.1-.4zM318.9 419.2l1.6 .1 .2 .5-.3 .4a.67 .67 0 0 1 .4 .9 .67 .67 0 0 1-.8 .4h-1.1z"/>
<path d="M340.2 419.8l-.3 .8h.6zM340 419.2h.5l.9 2.3h-.5l-.2-.5h-.9l-.2 .5h-.5z"/>
<circle cx="339.6" cy="412.9" r="3.7"/>
</g>
<g fill="#000">
<path d="M338.4 411.2a2.12 2.12 0 0 1 2.8 .4 2.12 2.12 0 0 1-.3 2.9 2.12 2.12 0 0 1-2.9-.1l-.3-.8h1a.98 .98 0 0 0 1.3 .7 .98 .98 0 0 0 .6-1.4 .98 .98 0 0 0-.6-1.2 .98 .98 0 0 0-1.3 .6h.3l-.8 .8-.8-.8h.3z"/>
<path d="M336.2 412.9a3.4 3.4 0 0 1 6.7 0 3.4 3.4 0 0 1-6.7 0zM335.5 412.9a4.1 4.1 0 0 0 8.2 0 4.1 4.1 0 0 0-8.2 0z"/>
</g>
<circle cx="330.4" cy="412.9" r="3.8" fill="#fff"/>
<path d="M328 410.5l-.4 .6 1.5 .7 .4-.5 .7-.2v-.7h.4v.7l1.1 .3-.6 .6a.61 .61 0 0 0-.6-.3 .61 .61 0 0 0-.5 .5l3.6 1.6a3.4 3.4 0 0 0-1.5-3.8 3.4 3.4 0 0 0-4.1 .5zM327.2 411.8a3.4 3.4 0 0 0 1.8 4.2 3.4 3.4 0 0 0 4.3-1.5l-1.5-.6-.4 .6-.8 .3v.6h-.4v-.6l-1.3-.5 .6-.6a.68 .68 0 0 0 .8 .4 .68 .68 0 0 0 .5-.7zM326.3 412.9a4.1 4.1 0 0 1 8.2 0 4.1 4.1 0 0 1-8.2 0z" fill="#000"/>
<g font-size="7.7">
<text x="439" y="407.6">NP2 CONNECTOR BAR.ipt</text>
<text x="458.9" y="424.8">J009956</text>
<text x="525.7" y="424.4">-</text>
</g>
<text font-size="4.4" x="417.8" y="423.5">C</text>
<g font-size="4.2">
<text x="68.7" y="5.3">4</text>
<text x="208.4" y="5.3">3</text>
<text x="348.1" y="5.3">2</text>
<text x="487.8" y="5.3">1</text>
<text x="2.5" y="55.5">D</text>
<text x="553.5" y="55.5">D</text>
<text x="2.8" y="163.4">C</text>
<text x="553.5" y="163.4">C</text>
<text x="2.9" y="271.4">B</text>
<text x="553.5" y="271.4">B</text>
<text x="2.8" y="379.3">A</text>
<text x="553.5" y="379.3">A</text>
<text x="68.7" y="429.5">4</text>
<text x="208.4" y="429.6">3</text>
<text x="348.1" y="429.6">2</text>
<text x="487.8" y="429.5">1</text>
</g>
<g font-size="3.5">
<text x="12.7" y="15.3">GENERAL NOTES:</text>
<text x="12.7" y="23.7">2.</text>
<text x="12.7" y="19.5">1.</text>
<text x="18.9" y="23.7">SPECIAL FINISH: ANODIZE PER MIL-A-8625F, TYPE II, CLASS 2 (BLACK)</text>
<text x="18.9" y="19.5">MATERIAL: ALUMINUM, 6061-T651</text>
<text x="12.7" y="27.8">3.</text>
<text x="18.9" y="27.8">SURFACE ROUGHNESS (UNLESS SPECIFIED OTHERWISE): 63 Ra (AVERAGE MICRO-INCHES)</text>
<text x="12.7" y="32">4.</text>
<text x="18.9" y="32">INTERPRET DIMENSIONS AND TOLERANCES PER ASME Y14.5M-1994</text>
<text x="12.7" y="36.2">5.</text>
<text x="12.7" y="40.4">6.</text>
<text x="18.9" y="36.2">DEBURR AND BREAK ALL SHARP EDGES, MAX 0.010&quot; (UNLESS SPECIFIED OTHERWISE)</text>
<text x="18.9" y="40.4">PARTS ARE TO BE CLEAN AND FREE OF OIL, GREASE, AND OTHER CONTAMINANTS</text>
<text x="12.7" y="44.6">7.</text>
<text x="18.9" y="44.6">DIMENSIONS INCLUDE ANODIZING, ELECTROPLATING, AND CHEMICALLY APPLIED FINISHES IF APPLICABLE</text>
<text x="70.9" y="215.5">.625</text>
<text x="227.9" y="214.4">24.500</text>
<text x="242.3" y="214.4">.003</text>
<text x="70.9" y="222.1">.313</text>
<text x="447" y="226">4X 5/16-18 UNC - 2B</text>
<text x="484.6" y="226">.625 MIN</text>
<text x="447" y="230.4">DRILL</text>
<text x="461.5" y="230.4">.903 MAX</text>
<text x="360.8" y="244.9">3.500</text>
<text x="399" y="244.9">2.500</text>
<text x="410.3" y="244.9">1.500</text>
<text x="447.5" y="244">4X</text>
<text x="455.4" y="244">.1875</text>
<text x="464.7" y="242.1">+.0010</text>
<text x="465.3" y="245.6">- .0000</text>
<text x="481" y="244">.50</text>
<text x="464.3" y="251.1">+.002</text>
<text x="456.9" y="253">.191</text>
<text x="465" y="254.6">-.000</text>
<text x="478.8" y="253">.125</text>
<text x="48.5" y="289.6">8X 1/4-20 UNC - 2B</text>
<text x="84.1" y="289.6">.500 MIN</text>
<text x="69.1" y="294">DRILL</text>
<text x="78" y="298.5">4 NEAR SIDE</text>
<text x="83.6" y="294">.750 MAX</text>
<text x="80.5" y="302.9">4 FAR SIDE</text>
<text x="111.2" y="321.2">1.500</text>
<text x="187.7" y="321.4">9.750</text>
<text x="280.3" y="321.4">9.750</text>
<text x="355.5" y="321.5">1.500</text>
<text x="174.8" y="330.1">12.250</text>
<text x="291.5" y="330.1">12.250</text>
<text x="354.4" y="381.6">(UNLESS SPECIFIED OTHERWISE)</text>
<text x="352.5" y="390">[SECONDARY UNITS]: MILLIMETERS</text>
<text x="361.1" y="385.8">PRIMARY UNITS: INCHES</text>
<text x="362.3" y="394.1">PRIMARY TOLERANCES:</text>
<text x="362" y="397.9">X.X</text>
<text x="386.7" y="398">± 0.020</text>
<text x="362" y="402.1">X.XX</text>
<text x="362" y="406.3">X.XXX</text>
<text x="386.6" y="406.3">± 0.005</text>
<text x="386.6" y="402.1">± 0.010</text>
<text x="362" y="410.5">X.XXXX</text>
<text x="384.7" y="410.5">± 0.0005</text>
<text x="358.4" y="419.7">- DO NOT SCALE DRAWING -</text>
<text x="362" y="414.6">ANGULAR</text>
<text x="383.8" y="414.7">± 0.5 DEG</text>
<text x="415.5" y="418.4">SIZE</text>
<text x="461.7" y="418.3">PART NUMBER</text>
<text x="523.9" y="418.3">REV</text>
<text x="537.8" y="418.4">SHEET</text>
<text x="352" y="424.2">THIRD ANGLE PROJECTION:</text>
<text x="536.7" y="423.2">1 OF 1</text>
</g>
</svg>
